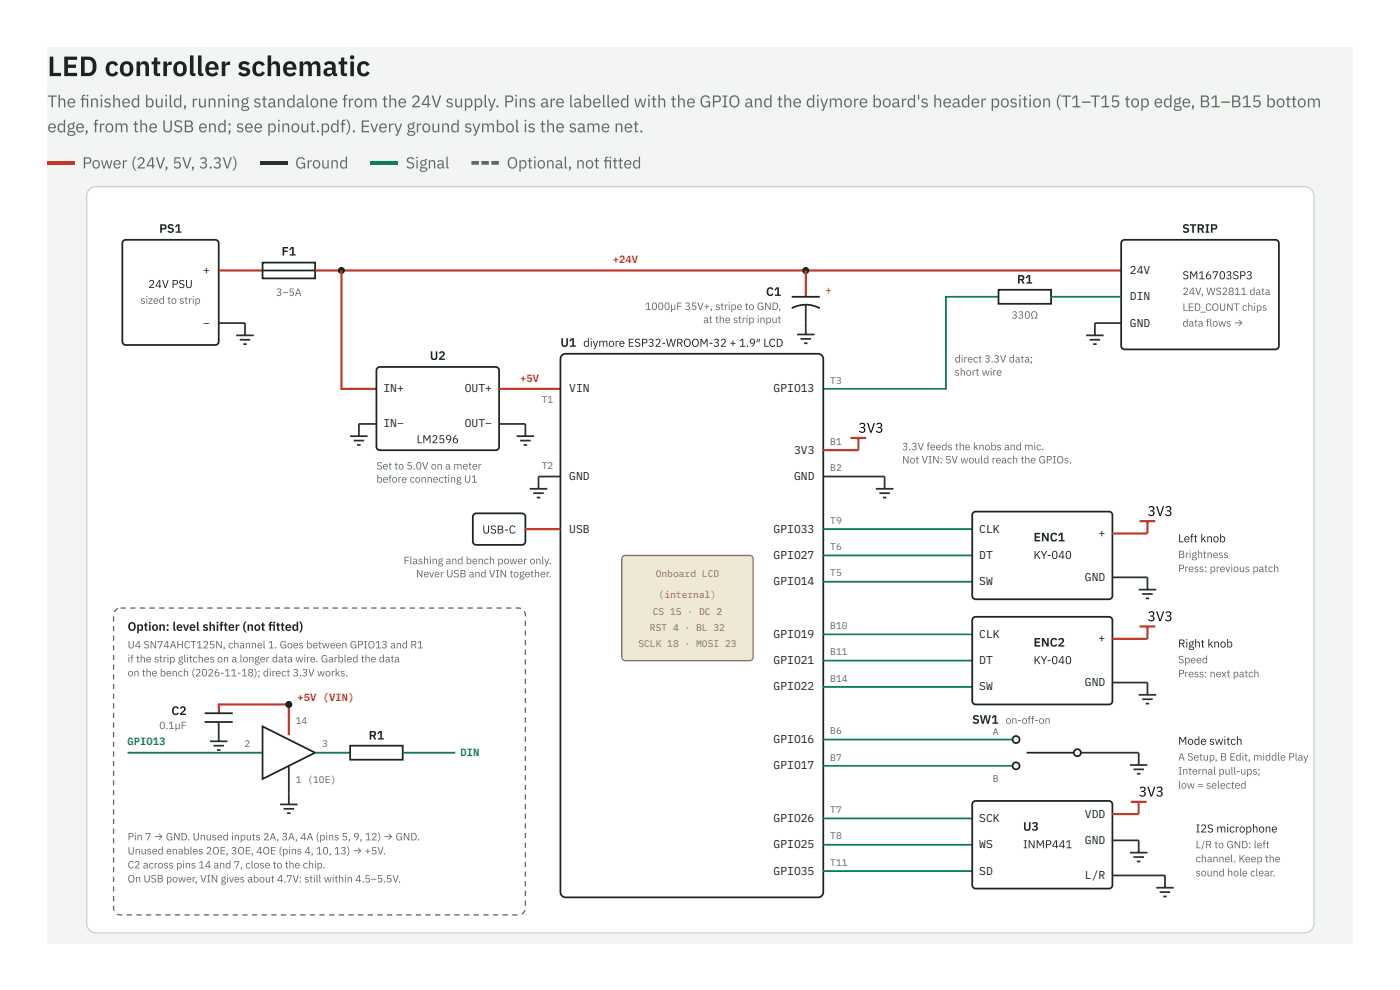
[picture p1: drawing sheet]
<svg xmlns="http://www.w3.org/2000/svg" width="297mm" height="210mm" viewBox="0 0 297 210" stroke-linecap="round" stroke-linejoin="round" font-family="sans-serif">
<path d="M10.1 10.1h277v189.9h-277z" fill="#f3f5f2"/>
<path d="M10.1 34.1h5.8v.8h-5.8z" fill="#c0392b"/>
<path d="M55.3 34.1h5.8v.8h-5.8z" fill="#2b2f33"/>
<path d="M78.6 34.1h5.8v.8h-5.8z" fill="#0a7d5a"/>
<path d="M100 34.1h1.6v.8h-1.6zM102.1 34.1h1.6v.8h-1.6zM104.2 34.1h1.6v.8h-1.6z" fill="#5d6b64"/>
<path d="M19 40.1l.6-.4 .8-.1h256.4a1.98 1.98 0 0 1 1.9 1.9v154.3a1.98 1.98 0 0 1-1.9 2h-256.4a1.98 1.98 0 0 1-2-2v-154.3l.1-.7z" fill="#fff"/>
<path d="M19 40.1l.6-.4 .8-.1h256.4a1.98 1.98 0 0 1 1.9 1.9v154.3a1.98 1.98 0 0 1-1.9 2h-256.4a1.98 1.98 0 0 1-2-2v-154.3l.1-.7z" fill="none" stroke="#c9d2cc" stroke-width=".26"/>
<path d="M26.2 51.1l.5-.3h19a.74 .74 0 0 1 .7 .8v20.8a.74 .74 0 0 1-.7 .7h-19a.74 .74 0 0 1-.7-.7v-20.8zM55.7 55.7h11.1v3.3h-11.1zM55.7 57.3h11.1" fill="none" stroke="#1b2420" stroke-width=".37"/>
<path d="M46.4 68.5h5.6v2.6M50.1 71.1h3.7M50.9 72h2.2M51.6 73h.8" fill="none" stroke="#2b2f33" stroke-width=".37"/>
<path d="M46.4 57.3h9.3M66.8 57.3h171.1" fill="none" stroke="#c0392b" stroke-width=".46"/>
<g fill="#1b2420">
<circle cx="72.4" cy="57.3" r=".74"/>
<circle cx="170.9" cy="57.3" r=".74"/>
</g>
<path d="M72.4 57.3v25.1h7.5M170.9 57.3v5.6M105.9 82.4h13M111.5 112.2h7.4" fill="none" stroke="#c0392b" stroke-width=".46"/>
<path d="M238.1 51.1l.5-.3h32a.74 .74 0 0 1 .7 .8v21.7a.74 .74 0 0 1-.7 .8h-32a.74 .74 0 0 1-.7-.8v-21.7zM80.1 78l.5-.2h24.5a.74 .74 0 0 1 .8 .7v16.2a.74 .74 0 0 1-.8 .8h-24.5a.74 .74 0 0 1-.7-.8v-16.2zM119.2 75.3l.8-.3h53.5a1.12 1.12 0 0 1 1.2 1.1v113a1.12 1.12 0 0 1-1.2 1.1h-53.5a1.12 1.12 0 0 1-1.1-1.1v-113zM168 65.3a6.3 6.3 0 0 1 5.9 0M168 62.9h5.9M211.8 61.4h11.2v3h-11.2zM100.5 109.1l.6-.3h9.6a.74 .74 0 0 1 .8 .8v5.2a.74 .74 0 0 1-.8 .7h-9.6a.74 .74 0 0 1-.8-.7v-5.2z" fill="none" stroke="#1b2420" stroke-width=".37"/>
<g fill="none" stroke="#2b2f33" stroke-width=".37">
<path d="M169.1 70.9h3.7M169.8 71.8h2.3M170.6 72.8h.7M170.9 64.6v6.3M230.4 71.1h3.7M231.2 72h2.2M231.9 73h.8M237.9 68.5h-5.6v2.6M74.3 92.5h3.7M75 93.4h2.3M75.8 94.3h.7M79.9 89.9h-3.8v2.6"/>
<path d="M105.9 89.9h5.6v2.6M109.6 92.5h3.7M110.3 93.4h2.3M111.1 94.3h.7M112.4 103.6h3.7M113.1 104.6h2.3M113.9 105.5h.7M118.9 101h-4.7v2.6"/>
</g>
<path d="M211.8 62.9h-11.1v19.5h-26M223 62.9h14.9" fill="none" stroke="#0a7d5a" stroke-width=".37"/>
<path d="M132.1 118l.6-.2h26.3a.74 .74 0 0 1 .8 .7v20.8a.74 .74 0 0 1-.8 .8h-26.3a.74 .74 0 0 1-.8-.8v-20.8z" fill="#efe8d6"/>
<path d="M132.1 118l.6-.2h26.3a.74 .74 0 0 1 .8 .7v20.8a.74 .74 0 0 1-.8 .8h-26.3a.74 .74 0 0 1-.8-.8v-20.8z" fill="none" stroke="#8a7a55" stroke-width=".28"/>
<path d="M180.4 92.8h3.4M182.1 92.8v2.7h-7.4M241.8 110.5h3.3M243.4 110.5v2.6h-7.4M241.8 132.8h3.3M243.4 132.8v2.6h-7.4M239.9 170h3.3M241.6 170v2.6h-5.6" fill="none" stroke="#c0392b" stroke-width=".46"/>
<g fill="none" stroke="#2b2f33" stroke-width=".37">
<path d="M174.7 101h13v2.6M185.8 103.6h3.7M186.6 104.6h2.2M187.3 105.5h.7M236 122.4h7.4v2.6M241.6 125h3.7M242.3 125.9h2.2M243.1 126.9h.7M229.3 159.6h12.3v2.6M236 144.7h7.4v2.6M241.6 147.3h3.7M242.3 148.2h2.2"/>
<path d="M243.1 149.2h.7M236 178.2h5.6v2.6M239.7 162.2h3.7M240.5 163.1h2.2M241.2 164h.7M236 185.6h11.2v2.6M239.7 180.8h3.7M240.5 181.7h2.2M241.2 182.6h.7M245.3 188.2h3.7M246 189.1h2.3M246.8 190.1h.7"/>
</g>
<path d="M174.7 112.2h31.6M174.7 117.8h31.6M174.7 123.3h31.6M174.7 134.5h31.6M174.7 140.1h31.6M174.7 145.6h31.6M174.7 156.8h40.1M174.7 162.4h40.1M174.7 173.5h31.6M174.7 179.1h31.6M174.7 184.7h31.6" fill="none" stroke="#0a7d5a" stroke-width=".37"/>
<g fill="none" stroke="#1b2420" stroke-width=".37">
<path d="M206.5 108.7l.5-.2h28.3a.74 .74 0 0 1 .7 .7v17.1a.74 .74 0 0 1-.7 .8h-28.3a.74 .74 0 0 1-.7-.8v-17.1zM206.5 131l.5-.2h28.3a.74 .74 0 0 1 .7 .7v17.1a.74 .74 0 0 1-.7 .8h-28.3a.74 .74 0 0 1-.7-.8v-17.1zM217.8 159.6h10M206.5 170l.5-.2h28.3a.74 .74 0 0 1 .7 .7v17.1a.74 .74 0 0 1-.7 .8h-28.3a.74 .74 0 0 1-.7-.8v-17.1z"/>
<circle cx="215.6" cy="156.8" r=".74"/>
<circle cx="228.6" cy="159.6" r=".74"/>
<circle cx="215.6" cy="162.4" r=".74"/>
</g>
<path d="M27.6 128.8h1.1v.2h-1.1zM29.7 128.8h1.1v.2h-1.1zM31.7 128.8h1.1v.2h-1.1zM33.8 128.8h1.1v.2h-1.1zM35.8 128.8h1.1v.2h-1.1zM37.9 128.8h1.1v.2h-1.1zM39.9 128.8h1.1v.2h-1.1zM41.9 128.8h1.2v.2h-1.2zM44 128.8h1.1v.2h-1.1zM46 128.8h1.1v.2h-1.1zM48.1 128.8h1.1v.2h-1.1zM50.1 128.8h1.1v.2h-1.1zM52.2 128.8h1.1v.2h-1.1zM54.2 128.8h1.1v.2h-1.1zM56.3 128.8h1.1v.2h-1.1zM58.3 128.8h1.1v.2h-1.1zM60.3 128.8h1.2v.2h-1.2zM62.4 128.8h1.1v.2h-1.1zM64.4 128.8h1.1v.2h-1.1zM66.5 128.8h1.1v.2h-1.1zM68.5 128.8h1.1v.2h-1.1zM70.6 128.8h1.1v.2h-1.1zM72.6 128.8h1.1v.2h-1.1zM74.7 128.8h1.1v.2h-1.1zM76.7 128.8h1.1v.2h-1.1zM78.7 128.8h1.2v.2h-1.2zM80.8 128.8h1.1v.2h-1.1zM82.8 128.8h1.2v.2h-1.2zM84.9 128.8h1.1v.2h-1.1zM86.9 128.8h1.1v.2h-1.1zM89 128.8h1.1v.2h-1.1zM91 128.8h1.1v.2h-1.1zM93.1 128.8h1.1v.2h-1.1zM95.1 128.8h1.1v.2h-1.1zM97.1 128.8h1.2v.2h-1.2zM99.2 128.8h1.1v.2h-1.1zM101.2 128.8h1.2v.2h-1.2zM103.3 128.8h1.1v.2h-1.1zM105.3 128.8h1.1v.2h-1.1zM107.4 128.8h1.1v.2h-1.1zM109.4 128.8l1.2 .1-.1 .2-1.1-.1zM111.1 129.7l.2-.2 .2 .3 .1 .9h-.3zM111.3 131.6h.3v1.1h-.3zM111.3 133.7h.3v1.1h-.3zM111.3 135.7h.3v1.1h-.3zM111.3 137.7h.3v1.2h-.3zM111.3 139.8h.3v1.1h-.3zM111.3 141.8h.3v1.1h-.3zM111.3 143.9h.3v1.1h-.3zM111.3 145.9h.3v1.1h-.3zM111.3 148h.3v1.1h-.3zM111.3 150h.3v1.1h-.3zM111.3 152.1h.3v1.1h-.3zM111.3 154.1h.3v1.1h-.3zM111.3 156.1h.3v1.2h-.3zM111.3 158.2h.3v1.1h-.3zM111.3 160.2h.3v1.1h-.3zM111.3 162.3h.3v1.1h-.3zM111.3 164.3h.3v1.1h-.3zM111.3 166.4h.3v1.1h-.3zM111.3 168.4h.3v1.1h-.3zM111.3 170.5h.3v1.1h-.3zM111.3 172.5h.3v1.1h-.3zM111.3 174.5h.3v1.2h-.3zM111.3 176.6h.3v1.1h-.3zM111.3 178.6h.3v1.2h-.3zM111.3 180.7h.3v1.1h-.3zM111.3 182.7h.3v1.1h-.3zM111.3 184.8h.3v1.1h-.3zM111.3 186.8h.3v1.1h-.3zM111.3 188.9h.3v1.1h-.3zM111.3 190.9h.3v1.1h-.3zM111.3 192.9l.2 .1-.1 .3-.7 .6-.1-.2zM108.7 193.8h1.1v.3h-1.1zM106.6 193.8h1.1v.3h-1.1zM104.6 193.8h1.1v.3h-1.1zM102.5 193.8h1.1v.3h-1.1zM100.5 193.8h1.1v.3h-1.1zM98.4 193.8h1.2v.3h-1.2zM96.4 193.8h1.1v.3h-1.1zM94.4 193.8h1.1v.3h-1.1zM92.3 193.8h1.1v.3h-1.1zM90.3 193.8h1.1v.3h-1.1zM88.2 193.8h1.1v.3h-1.1zM86.2 193.8h1.1v.3h-1.1zM84.1 193.8h1.1v.3h-1.1zM82.1 193.8h1.1v.3h-1.1zM80 193.8h1.2v.3h-1.2zM78 193.8h1.1v.3h-1.1zM76 193.8h1.1v.3h-1.1zM73.9 193.8h1.1v.3h-1.1zM71.9 193.8h1.1v.3h-1.1zM69.8 193.8h1.1v.3h-1.1zM67.8 193.8h1.1v.3h-1.1zM65.7 193.8h1.1v.3h-1.1zM63.7 193.8h1.1v.3h-1.1zM61.6 193.8h1.2v.3h-1.2zM59.6 193.8h1.1v.3h-1.1zM57.5 193.8h1.2v.3h-1.2zM55.5 193.8h1.1v.3h-1.1zM53.5 193.8h1.1v.3h-1.1zM51.4 193.8h1.1v.3h-1.1zM49.4 193.8h1.1v.3h-1.1zM47.3 193.8h1.1v.3h-1.1zM45.3 193.8h1.1v.3h-1.1zM43.2 193.8h1.2v.3h-1.2zM41.2 193.8h1.1v.3h-1.1zM39.1 193.8h1.2v.3h-1.2zM37.1 193.8h1.1v.3h-1.1zM35.1 193.8h1.1v.3h-1.1zM33 193.8h1.1v.3h-1.1zM31 193.8h1.1v.3h-1.1zM28.9 193.8h1.1v.3h-1.1zM26.9 193.8h1.1v.3h-1.1zM24.9 193.7l1.1 .1v.3l-1-.1-.2-.1zM24 192h.2l.2 1-.3 .2zM24 190h.2v1.1h-.2zM24 187.9h.2v1.1h-.2zM24 185.9h.2v1.1h-.2zM24 183.8h.2v1.1h-.2zM24 181.8h.2v1.1h-.2zM24 179.7h.2v1.2h-.2zM24 177.7h.2v1.1h-.2zM24 175.6h.2v1.2h-.2zM24 173.6h.2v1.1h-.2zM24 171.6h.2v1.1h-.2zM24 169.5h.2v1.1h-.2zM24 167.5h.2v1.1h-.2zM24 165.4h.2v1.1h-.2zM24 163.4h.2v1.1h-.2zM24 161.3h.2v1.2h-.2zM24 159.3h.2v1.1h-.2zM24 157.2h.2v1.2h-.2zM24 155.2h.2v1.1h-.2zM24 153.2h.2v1.1h-.2zM24 151.1h.2v1.1h-.2zM24 149.1h.2v1.1h-.2zM24 147h.2v1.1h-.2zM24 145h.2v1.1h-.2zM24 142.9h.2v1.2h-.2zM24 140.9h.2v1.1h-.2zM24 138.8h.2v1.2h-.2zM24 136.8h.2v1.1h-.2zM24 134.8h.2v1.1h-.2zM24 132.7h.2v1.1h-.2zM24 130.7h.2v1.1h-.2zM24.5 129.2l.5-.3 .1 .2-.7 .7-.3-.1zM25.6 128.8h1.1v.2h-1.1z" fill="#5d6b64"/>
<path d="M46.4 151.2v-1.8h14.9v6.5" fill="none" stroke="#c0392b" stroke-width=".46"/>
<circle cx="61.3" cy="149.4" r=".74" fill="#1b2420"/>
<path d="M43.4 151.2h6M43.4 153.1h6M55.7 154l11.1 5.6-11.1 5.6zM74.3 158.1h11.1v3h-11.1z" fill="none" stroke="#1b2420" stroke-width=".37"/>
<path d="M44.5 157.2h3.8M45.3 158.1h2.2M46 159h.8M46.4 153.1v4.1M59.4 170.5h3.7M60.2 171.5h2.2M60.9 172.4h.7M61.3 162.4v8.1" fill="none" stroke="#2b2f33" stroke-width=".37"/>
<path d="M27.1 159.6h28.6M66.8 159.6h7.5M85.4 159.6h11.2" fill="none" stroke="#0a7d5a" stroke-width=".37"/>
<text font-size="5.9" fill="#1b2420" x="10.1" y="16.1">LED controller schematic</text>
<g font-size="3.6" fill="#5d6b64">
<text x="10.1" y="22.8">The fnished build, running standalone from the 24V supply. Pins are labelled with the GPIO and the diymore board's header position (T1–T15 top edge, B1–B15 bottom</text>
<text x="17" y="22.8">i</text>
<text x="10.1" y="28">edge, from the USB end; see pinout.pdf). Every ground symbol is the same net.</text>
</g>
<g font-size="3.4" fill="#5d6b64">
<text x="17.5" y="35.7">Power (24V, 5V, 3.3V)</text>
<text x="62.6" y="35.7">Ground</text>
<text x="86.1" y="35.7">Signal</text>
<text x="107.5" y="35.7">Optional, not ftted</text>
<text x="128" y="35.7">i</text>
</g>
<g font-size="3">
<text x="182.1" y="91.7">3V3</text>
<text x="243.4" y="109.4">3V3</text>
<text x="243.4" y="131.7">3V3</text>
<text x="241.6" y="168.9">3V3</text>
</g>
<g font-size="2.6" fill="#1b2420">
<text x="33.8" y="49.4">PS1</text>
<text x="250.8" y="49.4">STRIP</text>
<text x="59.7" y="54.2">F1</text>
<text x="162.5" y="62.7">C1</text>
<text x="215.8" y="60.1">R1</text>
<text x="91.2" y="76.3">U2</text>
<text x="118.9" y="73.5">U1 diymore ESP32-WROOM-32 + 1.9″ LCD</text>
<text x="219.3" y="114.8">ENC1</text>
<text x="27.1" y="133.7">Option: level shifter (not ftted)</text>
<text x="56.9" y="133.7">i</text>
<text x="219.3" y="137.1">ENC2</text>
<text x="36.4" y="151.6">C2</text>
<text x="206.3" y="153.4">SW1</text>
<text x="78.2" y="156.8">R1</text>
<text x="217" y="176.1">U3</text>
</g>
<g font-size="2.4" fill="#1b2420">
<text x="43.1" y="58.1">+</text>
<text x="239.7" y="58.1">24V</text>
<text x="250.9" y="59.2">SM16703SP3</text>
<text x="31.5" y="61.1">24V PSU</text>
<text x="239.7" y="63.7">DIN</text>
<text x="43.1" y="69.2">−</text>
<text x="239.7" y="69.2">GND</text>
<text x="81.3" y="83.2">IN+</text>
<text x="98.6" y="83.2">OUT+</text>
<text x="120.8" y="83.2">VIN</text>
<text x="164.1" y="83.2">GPIO13</text>
<text x="81.3" y="90.6">IN−</text>
<text x="88.4" y="94">LM2596</text>
<text x="98.6" y="90.6">OUT−</text>
<text x="120.8" y="101.8">GND</text>
<text x="168.4" y="96.2">3V3</text>
<text x="168.4" y="101.8">GND</text>
<text x="102.3" y="113.1">USB-C</text>
<text x="120.8" y="112.9">USB</text>
<text x="164.1" y="112.9">GPIO33</text>
<text x="207.7" y="112.9">CLK</text>
<text x="233.1" y="113.8">+</text>
<text x="164.1" y="118.5">GPIO27</text>
<text x="207.7" y="118.5">DT</text>
<text x="219.3" y="118.5">KY-040</text>
<text x="249.9" y="115">Left knob</text>
<text x="164.1" y="124.1">GPIO14</text>
<text x="207.7" y="124.1">SW</text>
<text x="230.2" y="123.1">GND</text>
<text x="164.1" y="135.2">GPIO19</text>
<text x="207.7" y="135.2">CLK</text>
<text x="233.1" y="136.2">+</text>
<text x="249.9" y="137.3">Right knob</text>
<text x="164.1" y="140.8">GPIO21</text>
<text x="207.7" y="140.8">DT</text>
<text x="219.3" y="140.8">KY-040</text>
<text x="164.1" y="146.4">GPIO22</text>
<text x="207.7" y="146.4">SW</text>
<text x="230.2" y="145.5">GND</text>
<text x="164.1" y="157.5">GPIO16</text>
<text x="249.9" y="157.9">Mode switch</text>
<text x="164.1" y="163.1">GPIO17</text>
<text x="230.2" y="173.3">VDD</text>
<text x="164.1" y="174.3">GPIO26</text>
<text x="164.1" y="179.8">GPIO25</text>
<text x="207.7" y="174.3">SCK</text>
<text x="207.7" y="179.8">WS</text>
<text x="217" y="179.8">INMP441</text>
<text x="230.2" y="178.9">GND</text>
<text x="253.7" y="176.5">I2S microphone</text>
<text x="164.1" y="185.4">GPIO35</text>
<text x="207.7" y="185.4">SD</text>
<text x="230.2" y="186.3">L/R</text>
</g>
<text font-size="2.4" fill="#c0392b" x="175" y="62.4">+</text>
<g font-size="2.2" fill="#c0392b">
<text x="130" y="55.7">+24V</text>
<text x="110.4" y="81">+5V</text>
<text x="63.1" y="148.6">+5V (VIN)</text>
</g>
<g font-size="2.2" fill="#5d6b64">
<text x="29.8" y="64.4">sized to strip</text>
<text x="58.6" y="62.7">3–5A</text>
<text x="136.8" y="65.7">1000µF 35V+, stripe to GND,</text>
<text x="250.9" y="62.5">24V, WS2811 data</text>
<text x="250.9" y="65.9">LED_COUNT chips</text>
<text x="149.2" y="68.5">at the strip input</text>
<text x="214.6" y="67.6">330Ω</text>
<text x="250.9" y="69.2">data flows →</text>
<text x="202.5" y="76.9">direct 3.3V data;</text>
<text x="202.5" y="79.6">short wire</text>
<text x="191.4" y="95.4">3.3V feeds the knobs and mic.</text>
<text x="79.9" y="99.5">Set to 5.0V on a meter</text>
<text x="191.4" y="98.2">Not VIN: 5V would reach the GPIOs.</text>
<text x="79.9" y="102.3">before connecting U1</text>
<text x="85.6" y="119.6">Flashing and bench power only.</text>
<text x="249.9" y="118.3">Brightness</text>
<text x="88.2" y="122.4">Never USB and VIN together.</text>
<text x="249.9" y="121.3">Press: previous patch</text>
<text x="27.1" y="137.5">U4 SN74AHCT125N, channel 1. Goes between GPIO13 and R1</text>
<text x="27.1" y="140.4">if the strip glitches on a longer data wire. Garbled the data</text>
<text x="27.1" y="143.4">on the bench (2026-11-18); direct 3.3V works.</text>
<text x="249.9" y="140.6">Speed</text>
<text x="249.9" y="143.6">Press: next patch</text>
<text x="33.8" y="154.6">0.1µF</text>
<text x="213.3" y="153.4">on-off-on</text>
<text x="249.9" y="161.3">A Setup, B Edit, middle Play</text>
<text x="249.9" y="164.2">Internal pull-ups;</text>
<text x="249.9" y="167.2">low = selected</text>
<text x="27.1" y="178.2">Pin 7 → GND. Unused inputs 2A, 3A, 4A (pins 5, 9, 12) → GND.</text>
<text x="253.7" y="179.8">L/R to GND: left</text>
<text x="27.1" y="181.1">Unused enables 2OE, 3OE, 4OE (pins 4, 10, 13) → +5V.</text>
<text x="27.1" y="184.1">C2 across pins 14 and 7, close to the chip.</text>
<text x="253.7" y="182.8">channel. Keep the</text>
<text x="253.7" y="185.8">sound hole clear.</text>
<text x="27.1" y="187.1">On USB power, VIN gives about 4.7V: still within 4.5–5.5V.</text>
</g>
<g font-size="2.2" fill="#0a7d5a">
<text x="27.1" y="157.9">GPIO13</text>
<text x="97.7" y="160.3">DIN</text>
</g>
<g font-size="2" fill="#5d6b64">
<text x="176.1" y="81.3">T3</text>
<text x="115" y="85.4">T1</text>
<text x="176.1" y="94.3">B1</text>
<text x="115" y="99.5">T2</text>
<text x="176.1" y="99.9">B2</text>
<text x="176.1" y="111.1">T9</text>
<text x="176.1" y="116.6">T6</text>
<text x="176.1" y="122.2">T5</text>
<text x="176.1" y="133.4">B10</text>
<text x="176.1" y="138.9">B11</text>
<text x="176.1" y="144.5">B14</text>
<text x="62.8" y="153.4">14</text>
<text x="176.1" y="155.7">B6</text>
<text x="210.6" y="155.9">A</text>
<text x="51.9" y="158.3">2</text>
<text x="68.3" y="158.3">3</text>
<text x="176.1" y="161.3">B7</text>
<text x="62.8" y="166.1">1 (1OE)</text>
<text x="210.6" y="165.7">B</text>
<text x="176.1" y="172.4">T7</text>
<text x="176.1" y="178">T8</text>
<text x="176.1" y="183.6">T11</text>
</g>
<g font-size="2" fill="#8a7a55">
<text x="139.1" y="122.4">Onboard LCD</text>
<text x="138.5" y="130.4">CS 15 · DC 2</text>
<text x="139.7" y="126.7">(internal)</text>
<text x="135.4" y="137.1">SCLK 18 · MOSI 23</text>
<text x="137.9" y="133.7">RST 4 · BL 32</text>
</g>
</svg>
